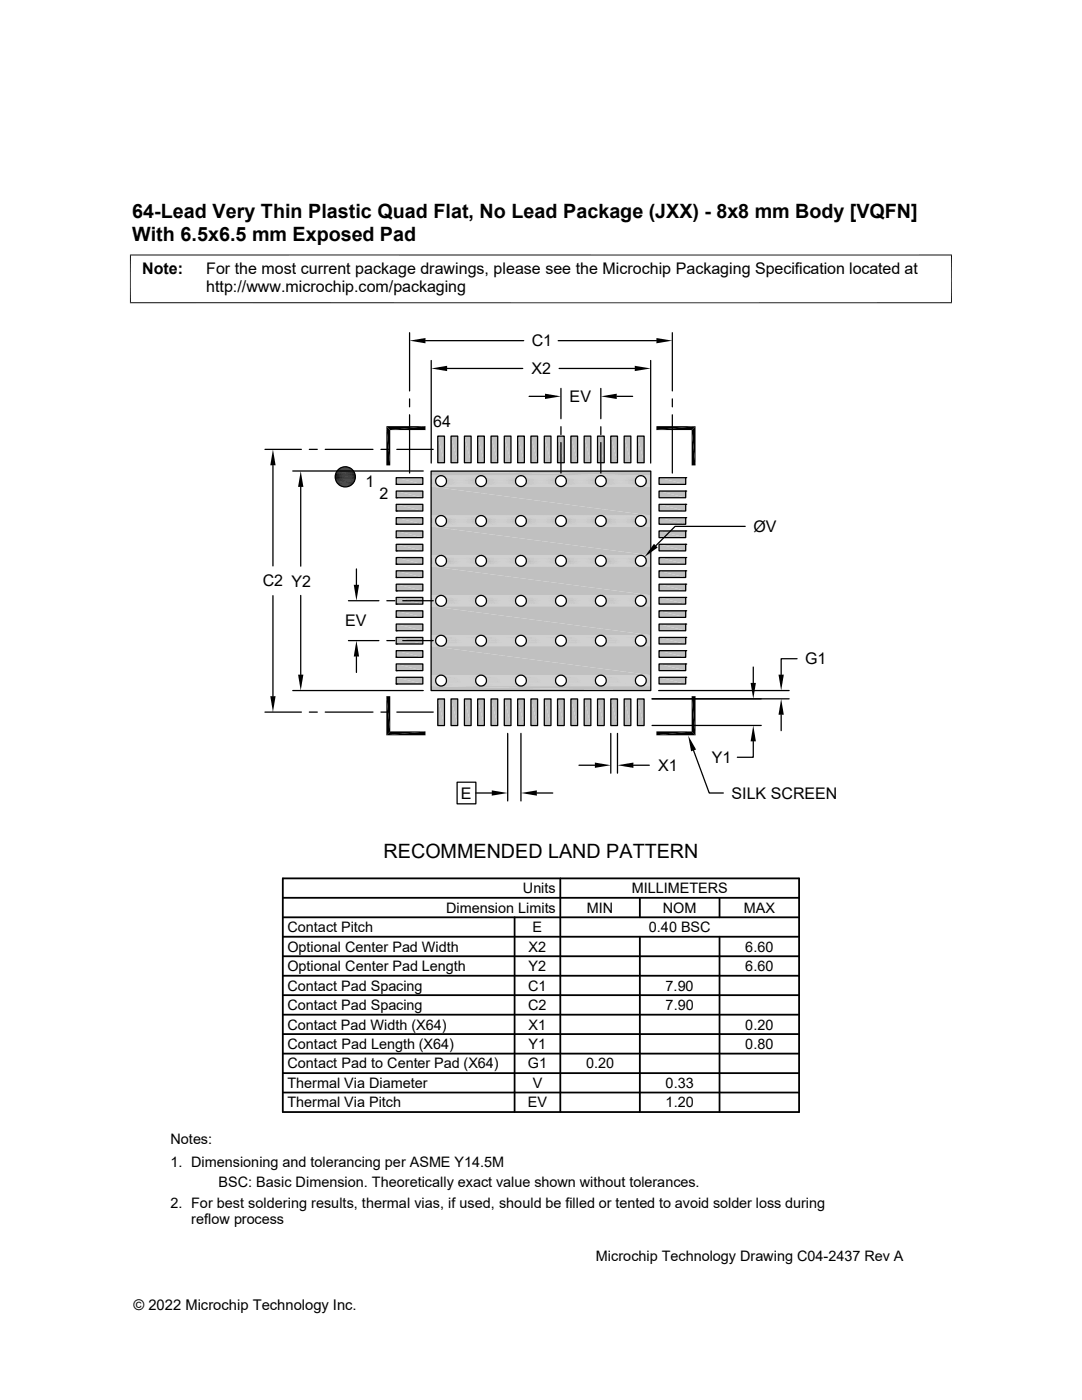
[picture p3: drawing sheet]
<svg xmlns="http://www.w3.org/2000/svg" width="216mm" height="279mm" viewBox="0 0 216 279" stroke-linecap="round" stroke-linejoin="round" font-family="sans-serif">
<g fill="#c0c0c0">
<path d="M127.2 87l1.3 5.4h-1.3z"/>
<path d="M127.2 87h1.3v5.4z"/>
<path d="M124.5 87l1.4 5.4h-1.4z"/>
<path d="M124.5 87h1.4v5.4z"/>
<path d="M121.9 87l1.3 5.4h-1.3z"/>
<path d="M121.9 87h1.3v5.4z"/>
<path d="M119.2 87l1.4 5.4h-1.4z"/>
<path d="M119.2 87h1.4v5.4z"/>
<path d="M116.6 87l1.3 5.4h-1.3z"/>
<path d="M116.6 87h1.3v5.4z"/>
<path d="M113.9 87l1.4 5.4h-1.4z"/>
<path d="M113.9 87h1.4v5.4z"/>
<path d="M111.3 87l1.3 5.4h-1.3z"/>
<path d="M111.3 87h1.3v5.4z"/>
<path d="M108.6 87l1.3 5.4h-1.3z"/>
<path d="M108.6 87h1.3v5.4z"/>
<path d="M105.9 87l1.4 5.4h-1.4z"/>
<path d="M105.9 87h1.4v5.4z"/>
<path d="M103.3 87l1.3 5.4h-1.3z"/>
<path d="M103.3 87h1.3v5.4z"/>
<path d="M100.6 87l1.4 5.4h-1.4z"/>
<path d="M100.6 87h1.4v5.4z"/>
<path d="M98 87l1.3 5.4h-1.3z"/>
<path d="M98 87h1.3v5.4z"/>
<path d="M95.3 87l1.3 5.4h-1.3z"/>
<path d="M95.3 87h1.3v5.4z"/>
<path d="M92.7 87l1.3 5.4h-1.3z"/>
<path d="M92.7 87h1.3v5.4z"/>
<path d="M90 87l1.3 5.4h-1.3z"/>
<path d="M90 87h1.3v5.4z"/>
<path d="M87.4 87l1.3 5.4h-1.3z"/>
<path d="M87.4 87h1.3v5.4z"/>
<path d="M131.5 95.3l5.3 1.4h-5.3z"/>
<path d="M131.5 95.3h5.3v1.4z"/>
<path d="M79.1 95.3l5.3 1.4h-5.3z"/>
<path d="M79.1 95.3h5.3v1.4z"/>
<path d="M131.5 98l5.3 1.3h-5.3z"/>
<path d="M131.5 98h5.3v1.3z"/>
<path d="M79.1 98l5.3 1.3h-5.3z"/>
<path d="M79.1 98h5.3v1.3z"/>
<path d="M131.5 100.6l5.3 1.4h-5.3z"/>
<path d="M131.5 100.6h5.3v1.4z"/>
<path d="M79.1 100.6l5.3 1.4h-5.3z"/>
<path d="M79.1 100.6h5.3v1.4z"/>
<path d="M131.5 103.3l5.3 1.3h-5.3z"/>
<path d="M131.5 103.3h5.3v1.3z"/>
<path d="M79.1 103.3l5.3 1.3h-5.3z"/>
<path d="M79.1 103.3h5.3v1.3z"/>
<path d="M131.5 106l5.3 1.3h-5.3z"/>
<path d="M131.5 106h5.3v1.3z"/>
<path d="M79.1 106l5.3 1.3h-5.3z"/>
<path d="M79.1 106h5.3v1.3z"/>
<path d="M131.5 108.6l5.3 1.3h-5.3z"/>
<path d="M131.5 108.6h5.3v1.3z"/>
<path d="M79.1 108.6l5.3 1.3h-5.3z"/>
<path d="M79.1 108.6h5.3v1.3z"/>
<path d="M131.5 111.3l5.3 1.3h-5.3z"/>
<path d="M131.5 111.3h5.3v1.3z"/>
<path d="M79.1 111.3l5.3 1.3h-5.3z"/>
<path d="M79.1 111.3h5.3v1.3z"/>
<path d="M131.5 113.9l5.3 1.4h-5.3z"/>
<path d="M131.5 113.9h5.3v1.4z"/>
<path d="M79.1 113.9l5.3 1.4h-5.3z"/>
<path d="M79.1 113.9h5.3v1.4z"/>
<path d="M131.5 116.6l5.3 1.3h-5.3z"/>
<path d="M131.5 116.6h5.3v1.3z"/>
<path d="M79.1 116.6l5.3 1.3h-5.3z"/>
<path d="M79.1 116.6h5.3v1.3z"/>
<path d="M131.5 119.2l5.3 1.4h-5.3z"/>
<path d="M131.5 119.2h5.3v1.4z"/>
<path d="M79.1 119.2l5.3 1.4h-5.3z"/>
<path d="M79.1 119.2h5.3v1.4z"/>
<path d="M131.5 121.9l5.3 1.3h-5.3z"/>
<path d="M131.5 121.9h5.3v1.3z"/>
<path d="M79.1 121.9l5.3 1.3h-5.3z"/>
<path d="M79.1 121.9h5.3v1.3z"/>
<path d="M131.5 124.5l5.3 1.4h-5.3z"/>
<path d="M131.5 124.5h5.3v1.4z"/>
<path d="M79.1 124.5l5.3 1.4h-5.3z"/>
<path d="M79.1 124.5h5.3v1.4z"/>
<path d="M131.5 127.2l5.3 1.3h-5.3z"/>
<path d="M131.5 127.2h5.3v1.3z"/>
<path d="M79.1 127.2l5.3 1.3h-5.3z"/>
<path d="M79.1 127.2h5.3v1.3z"/>
<path d="M131.5 129.9l5.3 1.3h-5.3z"/>
<path d="M131.5 129.9h5.3v1.3z"/>
<path d="M79.1 129.9l5.3 1.3h-5.3z"/>
<path d="M79.1 129.9h5.3v1.3z"/>
<path d="M131.5 132.5l5.3 1.3h-5.3z"/>
<path d="M131.5 132.5h5.3v1.3z"/>
<path d="M79.1 132.5l5.3 1.3h-5.3z"/>
<path d="M79.1 132.5h5.3v1.3z"/>
<path d="M131.5 135.2l5.3 1.3h-5.3z"/>
<path d="M131.5 135.2h5.3v1.3z"/>
<path d="M79.1 135.2l5.3 1.3h-5.3z"/>
<path d="M79.1 135.2h5.3v1.3z"/>
<path d="M127.2 139.5l1.3 5.3h-1.3z"/>
<path d="M127.2 139.5h1.3v5.3z"/>
<path d="M124.5 139.5l1.4 5.3h-1.4z"/>
<path d="M124.5 139.5h1.4v5.3z"/>
<path d="M121.9 139.5l1.3 5.3h-1.3z"/>
<path d="M121.9 139.5h1.3v5.3z"/>
<path d="M119.2 139.5l1.4 5.3h-1.4z"/>
<path d="M119.2 139.5h1.4v5.3z"/>
<path d="M116.6 139.5l1.3 5.3h-1.3z"/>
<path d="M116.6 139.5h1.3v5.3z"/>
<path d="M113.9 139.5l1.4 5.3h-1.4z"/>
<path d="M113.9 139.5h1.4v5.3z"/>
<path d="M111.3 139.5l1.3 5.3h-1.3z"/>
<path d="M111.3 139.5h1.3v5.3z"/>
<path d="M108.6 139.5l1.3 5.3h-1.3z"/>
<path d="M108.6 139.5h1.3v5.3z"/>
<path d="M105.9 139.5l1.4 5.3h-1.4z"/>
<path d="M105.9 139.5h1.4v5.3z"/>
<path d="M103.3 139.5l1.3 5.3h-1.3z"/>
<path d="M103.3 139.5h1.3v5.3z"/>
<path d="M100.6 139.5l1.4 5.3h-1.4z"/>
<path d="M100.6 139.5h1.4v5.3z"/>
<path d="M98 139.5l1.3 5.3h-1.3z"/>
<path d="M98 139.5h1.3v5.3z"/>
<path d="M95.3 139.5l1.3 5.3h-1.3z"/>
<path d="M95.3 139.5h1.3v5.3z"/>
<path d="M92.7 139.5l1.3 5.3h-1.3z"/>
<path d="M92.7 139.5h1.3v5.3z"/>
<path d="M90 139.5l1.3 5.3h-1.3z"/>
<path d="M90 139.5h1.3v5.3z"/>
<path d="M87.4 139.5l1.3 5.3h-1.3z"/>
<path d="M87.4 139.5h1.3v5.3z"/>
<path d="M86 94l43.9 .9h-43.9z"/>
<path d="M86 94h43.9v.9z"/>
<path d="M128 94.9l1.9 .1z"/>
</g>
<path d="M88.1 94.9h7.8M96.1 94.9h7.7M104.1 94.9h7.7M112 94.9h7.8M120 94.9h7.8" fill="none" stroke="#c0c0c0" stroke-width=".2"/>
<g fill="#c0c0c0">
<path d="M86 94.9l1.7 .1z"/>
<path d="M86 94.9h1.9z"/>
<path d="M128.2 95h1.7z"/>
</g>
<path d="M88.3 95h7.4M96.3 95h7.4M104.2 95h7.4M112.2 95h7.4M120.2 95h7.4" fill="none" stroke="#c0c0c0" stroke-width=".2"/>
<g fill="#c0c0c0">
<path d="M86 95h1.5z"/>
<path d="M86 95h1.7z"/>
<path d="M128.4 95l1.5 .1h-1.4z"/>
<path d="M128.4 95h1.5v.1z"/>
</g>
<path d="M88.5 95.1h7M96.5 95.1h7M104.4 95.1h7M112.4 95.1h7M120.4 95.1h7" fill="none" stroke="#c0c0c0" stroke-width=".2"/>
<g fill="#c0c0c0">
<path d="M86 95l1.4 .1h-1.4z"/>
<path d="M86 95h1.5l-.1 .1z"/>
<path d="M128.5 95.1l1.4 .2h-1.2z"/>
<path d="M128.5 95.1h1.4v.2z"/>
</g>
<path d="M88.7 95.2h6.6M96.6 95.2h6.7M104.6 95.2h6.7M112.6 95.2h6.6M120.5 95.2h6.7" fill="none" stroke="#c0c0c0" stroke-width=".2"/>
<g fill="#c0c0c0">
<path d="M86 95.1l1.2 .2h-1.2z"/>
<path d="M86 95.1h1.4l-.2 .2z"/>
<path d="M128.7 95.3l1.2 .1h-1.1z"/>
<path d="M128.7 95.3h1.2v.1z"/>
</g>
<path d="M88.8 95.4h6.4M96.8 95.4h6.3M104.8 95.4h6.3M112.7 95.4h6.4M120.7 95.4h6.4" fill="none" stroke="#c0c0c0" stroke-width=".2"/>
<g fill="#c0c0c0">
<path d="M86 95.3l1.1 .1h-1.1z"/>
<path d="M86 95.3h1.2l-.1 .1z"/>
<path d="M128.8 95.4l1.1 .2h-1z"/>
<path d="M128.8 95.4h1.1v.2z"/>
</g>
<path d="M88.9 95.5h6.2M96.9 95.5h6.1M104.9 95.5h6.1M112.9 95.5h6.1M120.8 95.5h6.1" fill="none" stroke="#c0c0c0" stroke-width=".2"/>
<g fill="#c0c0c0">
<path d="M86 95.4l1 .2h-1z"/>
<path d="M86 95.4h1.1l-.1 .2z"/>
<path d="M128.9 95.6l1 .2h-1z"/>
<path d="M128.9 95.6h1v.2z"/>
</g>
<path d="M89 95.7h6M97 95.7h5.9M105 95.7h5.9M112.9 95.7h6M120.9 95.7h6" fill="none" stroke="#c0c0c0" stroke-width=".2"/>
<g fill="#c0c0c0">
<path d="M86 95.6l.9 .2h-.9z"/>
<path d="M86 95.6h1l-.1 .2z"/>
<path d="M128.9 95.8l1 .2h-.9z"/>
<path d="M128.9 95.8h1v.2z"/>
</g>
<path d="M89.1 95.9h5.8M97.1 95.9h5.8M105 95.9h5.8M113 95.9h5.8M121 95.9h5.8" fill="none" stroke="#c0c0c0" stroke-width=".21"/>
<g fill="#c0c0c0">
<path d="M86 95.8l.9 .2h-.9z"/>
<path d="M86 95.8h.9v.2z"/>
<path d="M129 96l.9 .2h-1z"/>
<path d="M129 96h.9v.2z"/>
</g>
<path d="M89.1 96.1h5.8M97.1 96.1h5.8M105 96.1h5.8M113 96.1h5.8M121 96.1h5.8" fill="none" stroke="#c0c0c0" stroke-width=".2"/>
<g fill="#c0c0c0">
<path d="M86 96l.9 .2h-.9z"/>
<path d="M86 96h.9v.2z"/>
<path d="M128.9 96.2l1 .2h-1z"/>
<path d="M128.9 96.2h1v.2z"/>
</g>
<path d="M89 96.3h6M97 96.3h5.9M105 96.3h5.9M112.9 96.3h6M120.9 96.3h6" fill="none" stroke="#c0c0c0" stroke-width=".2"/>
<g fill="#c0c0c0">
<path d="M86 96.2l1 .2h-1z"/>
<path d="M86 96.2h.9l.1 .2z"/>
<path d="M128.9 96.4l1 .2h-1.1z"/>
<path d="M128.9 96.4h1v.2z"/>
</g>
<path d="M88.9 96.5h6.2M96.9 96.5h6.1M104.9 96.5h6.1M112.9 96.5h6.1M120.8 96.5h6.1" fill="none" stroke="#c0c0c0" stroke-width=".2"/>
<g fill="#c0c0c0">
<path d="M86 96.4l1.1 .2h-1.1z"/>
<path d="M86 96.4h1l.1 .2z"/>
<path d="M128.8 96.6l1.1 .2h-1.2z"/>
<path d="M128.8 96.6h1.1v.2z"/>
</g>
<path d="M88.8 96.7h6.4M96.8 96.7h6.3M104.8 96.7h6.3M112.7 96.7h6.4M120.7 96.7h6.4" fill="none" stroke="#c0c0c0" stroke-width=".2"/>
<g fill="#c0c0c0">
<path d="M86 96.6l1.2 .2h-1.2z"/>
<path d="M86 96.6h1.1l.1 .2z"/>
<path d="M128.5 96.9l.2-.1 1.2 .1z"/>
<path d="M128.7 96.8h1.2v.1z"/>
</g>
<path d="M88.7 96.8h6.6M96.6 96.8h6.7M104.6 96.8h6.7M112.6 96.8h6.6M120.5 96.8h6.7" fill="none" stroke="#c0c0c0" stroke-width=".2"/>
<g fill="#c0c0c0">
<path d="M86 96.8l1.4 .1h-1.4z"/>
<path d="M86 96.8h1.2l.2 .1z"/>
<path d="M128.4 97l.1-.1 1.4 .1z"/>
<path d="M128.5 96.9h1.4v.1z"/>
</g>
<path d="M88.5 96.9h7M96.5 96.9h7M104.4 96.9h7M112.4 96.9h7M120.4 96.9h7" fill="none" stroke="#c0c0c0" stroke-width=".2"/>
<g fill="#c0c0c0">
<path d="M86 96.9l1.5 .1h-1.5z"/>
<path d="M86 96.9l1.5 .1z"/>
<path d="M128.2 97.1h1.7z"/>
<path d="M128.4 97l1.5 .1z"/>
</g>
<path d="M88.3 97h7.4M96.3 97h7.4M104.2 97h7.4M112.2 97h7.4M120.2 97h7.4" fill="none" stroke="#c0c0c0" stroke-width=".2"/>
<g fill="#c0c0c0">
<path d="M86 97l1.7 .1z"/>
<path d="M128 97.1h1.9z"/>
<path d="M128.2 97.1h1.7z"/>
</g>
<path d="M88.1 97.1h7.8M96.1 97.1h7.7M104.1 97.1h7.7M112 97.1h7.8M120 97.1h7.8" fill="none" stroke="#c0c0c0" stroke-width=".2"/>
<g fill="#c0c0c0">
<path d="M86 97.1h1.9z"/>
<path d="M86 97.1l43.9 5.8h-43.9z"/>
<path d="M86 97.1h43.9v5.8z"/>
<path d="M128 102.9h1.9z"/>
</g>
<path d="M88.1 102.9h7.8M96.1 102.9h7.7M104.1 102.9h7.7M112 102.9h7.8M120 102.9h7.8" fill="none" stroke="#c0c0c0" stroke-width=".2"/>
<g fill="#c0c0c0">
<path d="M86 102.9h1.7z"/>
<path d="M86 102.9h1.9z"/>
<path d="M128.2 102.9l1.7 .1z"/>
</g>
<path d="M88.3 103h7.4M96.3 103h7.4M104.2 103h7.4M112.2 103h7.4M120.2 103h7.4" fill="none" stroke="#c0c0c0" stroke-width=".2"/>
<g fill="#c0c0c0">
<path d="M86 102.9l1.5 .1z"/>
<path d="M86 102.9h1.7z"/>
<path d="M128.4 103l1.5 .1z"/>
<path d="M128.4 103h1.5v.1z"/>
</g>
<path d="M88.5 103h7M96.5 103h7M104.4 103h7M112.4 103h7M120.4 103h7" fill="none" stroke="#c0c0c0" stroke-width=".2"/>
<g fill="#c0c0c0">
<path d="M86 103l1.4 .1h-1.4z"/>
<path d="M86 103h1.5l-.1 .1z"/>
<path d="M128.5 103.1l1.4 .1h-1.2z"/>
<path d="M128.5 103.1h1.4v.1z"/>
</g>
<path d="M88.7 103.2h6.6M96.6 103.2h6.7M104.6 103.2h6.7M112.6 103.2h6.6M120.5 103.2h6.7" fill="none" stroke="#c0c0c0" stroke-width=".2"/>
<g fill="#c0c0c0">
<path d="M86 103.1l1.2 .1h-1.2z"/>
<path d="M86 103.1h1.4l-.2 .1z"/>
<path d="M128.7 103.2l1.2 .2h-1.1z"/>
<path d="M128.7 103.2h1.2v.2z"/>
</g>
<path d="M88.8 103.3h6.4M96.8 103.3h6.3M104.8 103.3h6.3M112.7 103.3h6.4M120.7 103.3h6.4" fill="none" stroke="#c0c0c0" stroke-width=".2"/>
<g fill="#c0c0c0">
<path d="M86 103.2l1.1 .2h-1.1z"/>
<path d="M86 103.2h1.2l-.1 .2z"/>
<path d="M128.8 103.4l1.1 .2h-1z"/>
<path d="M128.8 103.4h1.1v.2z"/>
</g>
<path d="M88.9 103.5h6.2M96.9 103.5h6.1M104.9 103.5h6.1M112.9 103.5h6.1M120.8 103.5h6.1" fill="none" stroke="#c0c0c0" stroke-width=".2"/>
<g fill="#c0c0c0">
<path d="M86 103.4l1 .2h-1z"/>
<path d="M86 103.4h1.1l-.1 .2z"/>
<path d="M128.9 103.6l1 .2h-1z"/>
<path d="M128.9 103.6h1v.2z"/>
</g>
<path d="M89 103.7h6M97 103.7h5.9M105 103.7h5.9M112.9 103.7h6M120.9 103.7h6" fill="none" stroke="#c0c0c0" stroke-width=".21"/>
<g fill="#c0c0c0">
<path d="M86 103.6l.9 .2h-.9z"/>
<path d="M86 103.6h1l-.1 .2z"/>
<path d="M128.9 103.8l1 .2h-.9z"/>
<path d="M128.9 103.8h1v.2z"/>
</g>
<path d="M89.1 103.9h5.8M97.1 103.9h5.8M105 103.9h5.8M113 103.9h5.8M121 103.9h5.8" fill="none" stroke="#c0c0c0" stroke-width=".2"/>
<g fill="#c0c0c0">
<path d="M86 103.8l.9 .2h-.9z"/>
<path d="M86 103.8h.9v.2z"/>
<path d="M129 104l.9 .2h-1z"/>
<path d="M129 104h.9v.2z"/>
</g>
<path d="M89.1 104.1h5.8M97.1 104.1h5.8M105 104.1h5.8M113 104.1h5.8M121 104.1h5.8" fill="none" stroke="#c0c0c0" stroke-width=".21"/>
<g fill="#c0c0c0">
<path d="M86 104l.9 .2h-.9z"/>
<path d="M86 104h.9v.2z"/>
<path d="M128.9 104.2l1 .2h-1z"/>
<path d="M128.9 104.2h1v.2z"/>
</g>
<path d="M89 104.3h6M97 104.3h5.9M105 104.3h5.9M112.9 104.3h6M120.9 104.3h6" fill="none" stroke="#c0c0c0" stroke-width=".2"/>
<g fill="#c0c0c0">
<path d="M86 104.2l1 .2h-1z"/>
<path d="M86 104.2h.9l.1 .2z"/>
<path d="M128.9 104.4l1 .1h-1.1z"/>
<path d="M128.9 104.4h1v.1z"/>
</g>
<path d="M88.9 104.5h6.2M96.9 104.5h6.1M104.9 104.5h6.1M112.9 104.5h6.1M120.8 104.5h6.1" fill="none" stroke="#c0c0c0" stroke-width=".2"/>
<g fill="#c0c0c0">
<path d="M86 104.4l1.1 .1h-1.1z"/>
<path d="M86 104.4h1l.1 .1z"/>
<path d="M128.8 104.5l1.1 .2h-1.2z"/>
<path d="M128.8 104.5h1.1v.2z"/>
</g>
<path d="M88.8 104.6h6.4M96.8 104.6h6.3M104.8 104.6h6.3M112.7 104.6h6.4M120.7 104.6h6.4" fill="none" stroke="#c0c0c0" stroke-width=".2"/>
<g fill="#c0c0c0">
<path d="M86 104.5l1.2 .2h-1.2z"/>
<path d="M86 104.5h1.1l.1 .2z"/>
<path d="M128.5 104.8l.2-.1 1.2 .1z"/>
<path d="M128.7 104.7h1.2v.1z"/>
</g>
<path d="M88.7 104.8h6.6M96.6 104.8h6.7M104.6 104.8h6.7M112.6 104.8h6.6M120.5 104.8h6.7" fill="none" stroke="#c0c0c0" stroke-width=".2"/>
<g fill="#c0c0c0">
<path d="M86 104.7l1.4 .1h-1.4z"/>
<path d="M86 104.7h1.2l.2 .1z"/>
<path d="M128.4 104.9l.1-.1 1.4 .1z"/>
<path d="M128.5 104.8h1.4v.1z"/>
</g>
<path d="M88.5 104.9h7M96.5 104.9h7M104.4 104.9h7M112.4 104.9h7M120.4 104.9h7" fill="none" stroke="#c0c0c0" stroke-width=".2"/>
<g fill="#c0c0c0">
<path d="M86 104.8l1.5 .1h-1.5z"/>
<path d="M86 104.8l1.5 .1z"/>
<path d="M128.2 105h1.7z"/>
<path d="M128.4 104.9l1.5 .1z"/>
</g>
<path d="M88.3 105h7.4M96.3 105h7.4M104.2 105h7.4M112.2 105h7.4M120.2 105h7.4" fill="none" stroke="#c0c0c0" stroke-width=".2"/>
<g fill="#c0c0c0">
<path d="M86 104.9l1.7 .1z"/>
<path d="M128 105.1h1.9z"/>
<path d="M128.2 105l1.7 .1z"/>
</g>
<path d="M88.1 105.1h7.8M96.1 105.1h7.7M104.1 105.1h7.7M112 105.1h7.8M120 105.1h7.8" fill="none" stroke="#c0c0c0" stroke-width=".2"/>
<g fill="#c0c0c0">
<path d="M86 105l1.9 .1z"/>
<path d="M86 105.1l43.9 5.7h-43.9z"/>
<path d="M86 105.1h43.9v5.7z"/>
<path d="M128 110.8l1.9 .1z"/>
</g>
<path d="M88.1 110.9h7.8M96.1 110.9h7.7M104.1 110.9h7.7M112 110.9h7.8M120 110.9h7.8" fill="none" stroke="#c0c0c0" stroke-width=".2"/>
<g fill="#c0c0c0">
<path d="M86 110.8l1.7 .1z"/>
<path d="M86 110.8h1.9z"/>
<path d="M128.2 110.9l1.7 .1z"/>
</g>
<path d="M88.3 110.9h7.4M96.3 110.9h7.4M104.2 110.9h7.4M112.2 110.9h7.4M120.2 110.9h7.4" fill="none" stroke="#c0c0c0" stroke-width=".2"/>
<g fill="#c0c0c0">
<path d="M86 110.9l1.5 .1z"/>
<path d="M86 110.9h1.7z"/>
<path d="M128.4 111l1.5 .1z"/>
<path d="M128.4 111h1.5v.1z"/>
</g>
<path d="M88.5 111h7M96.5 111h7M104.4 111h7M112.4 111h7M120.4 111h7" fill="none" stroke="#c0c0c0" stroke-width=".2"/>
<g fill="#c0c0c0">
<path d="M86 111l1.4 .1h-1.4z"/>
<path d="M86 111h1.5l-.1 .1z"/>
<path d="M128.5 111.1l1.4 .1h-1.2z"/>
<path d="M128.5 111.1h1.4v.1z"/>
</g>
<path d="M88.7 111.1h6.6M96.6 111.1h6.7M104.6 111.1h6.7M112.6 111.1h6.6M120.5 111.1h6.7" fill="none" stroke="#c0c0c0" stroke-width=".2"/>
<g fill="#c0c0c0">
<path d="M86 111.1l1.2 .1h-1.2z"/>
<path d="M86 111.1h1.4l-.2 .1z"/>
<path d="M128.7 111.2l1.2 .2h-1.1z"/>
<path d="M128.7 111.2h1.2v.2z"/>
</g>
<path d="M88.8 111.3h6.4M96.8 111.3h6.3M104.8 111.3h6.3M112.7 111.3h6.4M120.7 111.3h6.4" fill="none" stroke="#c0c0c0" stroke-width=".2"/>
<g fill="#c0c0c0">
<path d="M86 111.2l1.1 .2h-1.1z"/>
<path d="M86 111.2h1.2l-.1 .2z"/>
<path d="M128.8 111.4l1.1 .1h-1z"/>
<path d="M128.8 111.4h1.1v.1z"/>
</g>
<path d="M88.9 111.5h6.2M96.9 111.5h6.1M104.9 111.5h6.1M112.9 111.5h6.1M120.8 111.5h6.1" fill="none" stroke="#c0c0c0" stroke-width=".2"/>
<g fill="#c0c0c0">
<path d="M86 111.4l1 .1h-1z"/>
<path d="M86 111.4h1.1l-.1 .1z"/>
<path d="M128.9 111.5l1 .2h-1z"/>
<path d="M128.9 111.5h1v.2z"/>
</g>
<path d="M89 111.6h6M97 111.6h5.9M105 111.6h5.9M112.9 111.6h6M120.9 111.6h6" fill="none" stroke="#c0c0c0" stroke-width=".2"/>
<g fill="#c0c0c0">
<path d="M86 111.5l.9 .2h-.9z"/>
<path d="M86 111.5h1l-.1 .2z"/>
<path d="M128.9 111.7l1 .2h-.9z"/>
<path d="M128.9 111.7h1v.2z"/>
</g>
<path d="M89.1 111.8h5.8M97.1 111.8h5.8M105 111.8h5.8M113 111.8h5.8M121 111.8h5.8" fill="none" stroke="#c0c0c0" stroke-width=".2"/>
<g fill="#c0c0c0">
<path d="M86 111.7l.9 .2h-.9z"/>
<path d="M86 111.7h.9v.2z"/>
<path d="M129 111.9l.9 .2h-1z"/>
<path d="M129 111.9h.9v.2z"/>
</g>
<path d="M89.1 112h5.8M97.1 112h5.8M105 112h5.8M113 112h5.8M121 112h5.8" fill="none" stroke="#c0c0c0" stroke-width=".21"/>
<g fill="#c0c0c0">
<path d="M86 111.9l.9 .2h-.9z"/>
<path d="M86 111.9h.9v.2z"/>
<path d="M128.9 112.1l1 .2h-1z"/>
<path d="M128.9 112.1h1v.2z"/>
</g>
<path d="M89 112.2h6M97 112.2h5.9M105 112.2h5.9M112.9 112.2h6M120.9 112.2h6" fill="none" stroke="#c0c0c0" stroke-width=".2"/>
<g fill="#c0c0c0">
<path d="M86 112.1l1 .2h-1z"/>
<path d="M86 112.1h.9l.1 .2z"/>
<path d="M128.9 112.3l1 .2h-1.1z"/>
<path d="M128.9 112.3h1v.2z"/>
</g>
<path d="M88.9 112.4h6.2M96.9 112.4h6.1M104.9 112.4h6.1M112.9 112.4h6.1M120.8 112.4h6.1" fill="none" stroke="#c0c0c0" stroke-width=".2"/>
<g fill="#c0c0c0">
<path d="M86 112.3l1.1 .2h-1.1z"/>
<path d="M86 112.3h1l.1 .2z"/>
<path d="M128.8 112.5l1.1 .2h-1.2z"/>
<path d="M128.8 112.5h1.1v.2z"/>
</g>
<path d="M88.8 112.6h6.4M96.8 112.6h6.3M104.8 112.6h6.3M112.7 112.6h6.4M120.7 112.6h6.4" fill="none" stroke="#c0c0c0" stroke-width=".2"/>
<g fill="#c0c0c0">
<path d="M86 112.5l1.2 .2h-1.2z"/>
<path d="M86 112.5h1.1l.1 .2z"/>
<path d="M128.5 112.8l.2-.1 1.2 .1z"/>
<path d="M128.7 112.7h1.2v.1z"/>
</g>
<path d="M88.7 112.7h6.6M96.6 112.7h6.7M104.6 112.7h6.7M112.6 112.7h6.6M120.5 112.7h6.7" fill="none" stroke="#c0c0c0" stroke-width=".2"/>
<g fill="#c0c0c0">
<path d="M86 112.7l1.4 .1h-1.4z"/>
<path d="M86 112.7h1.2l.2 .1z"/>
<path d="M128.4 112.9l.1-.1 1.4 .1z"/>
<path d="M128.5 112.8h1.4v.1z"/>
</g>
<path d="M88.5 112.9h7M96.5 112.9h7M104.4 112.9h7M112.4 112.9h7M120.4 112.9h7" fill="none" stroke="#c0c0c0" stroke-width=".2"/>
<g fill="#c0c0c0">
<path d="M86 112.8l1.5 .1h-1.5z"/>
<path d="M86 112.8l1.5 .1z"/>
<path d="M128.2 113h1.7z"/>
<path d="M128.4 112.9l1.5 .1z"/>
</g>
<path d="M88.3 113h7.4M96.3 113h7.4M104.2 113h7.4M112.2 113h7.4M120.2 113h7.4" fill="none" stroke="#c0c0c0" stroke-width=".2"/>
<g fill="#c0c0c0">
<path d="M86 112.9l1.7 .1z"/>
<path d="M128 113h1.9z"/>
<path d="M128.2 113h1.7z"/>
</g>
<path d="M88.1 113h7.8M96.1 113h7.7M104.1 113h7.7M112 113h7.8M120 113h7.8" fill="none" stroke="#c0c0c0" stroke-width=".2"/>
<g fill="#c0c0c0">
<path d="M86 113h1.9z"/>
<path d="M86 113l43.9 5.8h-43.9z"/>
<path d="M86 113h43.9v5.8z"/>
<path d="M128 118.8l1.9 .1z"/>
</g>
<path d="M88.1 118.8h7.8M96.1 118.8h7.7M104.1 118.8h7.7M112 118.8h7.8M120 118.8h7.8" fill="none" stroke="#c0c0c0" stroke-width=".2"/>
<g fill="#c0c0c0">
<path d="M86 118.8l1.7 .1z"/>
<path d="M86 118.8h1.9z"/>
<path d="M128.2 118.9h1.7z"/>
</g>
<path d="M88.3 118.9h7.4M96.3 118.9h7.4M104.2 118.9h7.4M112.2 118.9h7.4M120.2 118.9h7.4" fill="none" stroke="#c0c0c0" stroke-width=".2"/>
<g fill="#c0c0c0">
<path d="M86 118.9h1.5z"/>
<path d="M86 118.9h1.7z"/>
<path d="M128.4 118.9l1.5 .1z"/>
<path d="M128.4 118.9h1.5v.1z"/>
</g>
<path d="M88.5 119h7M96.5 119h7M104.4 119h7M112.4 119h7M120.4 119h7" fill="none" stroke="#c0c0c0" stroke-width=".2"/>
<g fill="#c0c0c0">
<path d="M86 118.9l1.4 .1h-1.4z"/>
<path d="M86 118.9h1.5l-.1 .1z"/>
<path d="M128.5 119l1.4 .2h-1.2z"/>
<path d="M128.5 119h1.4v.2z"/>
</g>
<path d="M88.7 119.1h6.6M96.6 119.1h6.7M104.6 119.1h6.7M112.6 119.1h6.6M120.5 119.1h6.7" fill="none" stroke="#c0c0c0" stroke-width=".2"/>
<g fill="#c0c0c0">
<path d="M86 119l1.2 .2h-1.2z"/>
<path d="M86 119h1.4l-.2 .2z"/>
<path d="M128.7 119.2l1.2 .1h-1.1z"/>
<path d="M128.7 119.2h1.2v.1z"/>
</g>
<path d="M88.8 119.2h6.4M96.8 119.2h6.3M104.8 119.2h6.3M112.7 119.2h6.4M120.7 119.2h6.4" fill="none" stroke="#c0c0c0" stroke-width=".2"/>
<g fill="#c0c0c0">
<path d="M86 119.2l1.1 .1h-1.1z"/>
<path d="M86 119.2h1.2l-.1 .1z"/>
<path d="M128.8 119.3l1.1 .2h-1z"/>
<path d="M128.8 119.3h1.1v.2z"/>
</g>
<path d="M88.9 119.4h6.2M96.9 119.4h6.1M104.9 119.4h6.1M112.9 119.4h6.1M120.8 119.4h6.1" fill="none" stroke="#c0c0c0" stroke-width=".2"/>
<g fill="#c0c0c0">
<path d="M86 119.3l1 .2h-1z"/>
<path d="M86 119.3h1.1l-.1 .2z"/>
<path d="M128.9 119.5l1 .2h-1z"/>
<path d="M128.9 119.5h1v.2z"/>
</g>
<path d="M89 119.6h6M97 119.6h5.9M105 119.6h5.9M112.9 119.6h6M120.9 119.6h6" fill="none" stroke="#c0c0c0" stroke-width=".2"/>
<g fill="#c0c0c0">
<path d="M86 119.5l.9 .2h-.9z"/>
<path d="M86 119.5h1l-.1 .2z"/>
<path d="M128.9 119.7l1 .2h-.9z"/>
<path d="M128.9 119.7h1v.2z"/>
</g>
<path d="M89.1 119.8h5.8M97.1 119.8h5.8M105 119.8h5.8M113 119.8h5.8M121 119.8h5.8" fill="none" stroke="#c0c0c0" stroke-width=".21"/>
<g fill="#c0c0c0">
<path d="M86 119.7l.9 .2h-.9z"/>
<path d="M86 119.7h.9v.2z"/>
<path d="M129 119.9l.9 .2h-1z"/>
<path d="M129 119.9h.9v.2z"/>
</g>
<path d="M89.1 120h5.8M97.1 120h5.8M105 120h5.8M113 120h5.8M121 120h5.8" fill="none" stroke="#c0c0c0" stroke-width=".2"/>
<g fill="#c0c0c0">
<path d="M86 119.9l.9 .2h-.9z"/>
<path d="M86 119.9h.9v.2z"/>
<path d="M128.9 120.1l1 .2h-1z"/>
<path d="M128.9 120.1h1v.2z"/>
</g>
<path d="M89 120.2h6M97 120.2h5.9M105 120.2h5.9M112.9 120.2h6M120.9 120.2h6" fill="none" stroke="#c0c0c0" stroke-width=".2"/>
<g fill="#c0c0c0">
<path d="M86 120.1l1 .2h-1z"/>
<path d="M86 120.1h.9l.1 .2z"/>
<path d="M128.9 120.3l1 .2h-1.1z"/>
<path d="M128.9 120.3h1v.2z"/>
</g>
<path d="M88.9 120.4h6.2M96.9 120.4h6.1M104.9 120.4h6.1M112.9 120.4h6.1M120.8 120.4h6.1" fill="none" stroke="#c0c0c0" stroke-width=".2"/>
<g fill="#c0c0c0">
<path d="M86 120.3l1.1 .2h-1.1z"/>
<path d="M86 120.3h1l.1 .2z"/>
<path d="M128.8 120.5l1.1 .1h-1.2z"/>
<path d="M128.8 120.5h1.1v.1z"/>
</g>
<path d="M88.8 120.6h6.4M96.8 120.6h6.3M104.8 120.6h6.3M112.7 120.6h6.4M120.7 120.6h6.4" fill="none" stroke="#c0c0c0" stroke-width=".2"/>
<g fill="#c0c0c0">
<path d="M86 120.5l1.2 .1h-1.2z"/>
<path d="M86 120.5h1.1l.1 .1z"/>
<path d="M128.5 120.8l.2-.2 1.2 .2z"/>
<path d="M128.7 120.6h1.2v.2z"/>
</g>
<path d="M88.7 120.7h6.6M96.6 120.7h6.7M104.6 120.7h6.7M112.6 120.7h6.6M120.5 120.7h6.7" fill="none" stroke="#c0c0c0" stroke-width=".2"/>
<g fill="#c0c0c0">
<path d="M86 120.6l1.4 .2h-1.4z"/>
<path d="M86 120.6h1.2l.2 .2z"/>
<path d="M128.4 120.9l.1-.1 1.4 .1z"/>
<path d="M128.5 120.8h1.4v.1z"/>
</g>
<path d="M88.5 120.8h7M96.5 120.8h7M104.4 120.8h7M112.4 120.8h7M120.4 120.8h7" fill="none" stroke="#c0c0c0" stroke-width=".2"/>
<g fill="#c0c0c0">
<path d="M86 120.8l1.5 .1h-1.5z"/>
<path d="M86 120.8l1.5 .1z"/>
<path d="M128.2 120.9h1.7z"/>
<path d="M128.4 120.9h1.5z"/>
</g>
<path d="M88.3 120.9h7.4M96.3 120.9h7.4M104.2 120.9h7.4M112.2 120.9h7.4M120.2 120.9h7.4" fill="none" stroke="#c0c0c0" stroke-width=".2"/>
<g fill="#c0c0c0">
<path d="M86 120.9h1.7z"/>
<path d="M128 121h1.9z"/>
<path d="M128.2 120.9l1.7 .1z"/>
</g>
<path d="M88.1 121h7.8M96.1 121h7.7M104.1 121h7.7M112 121h7.8M120 121h7.8" fill="none" stroke="#c0c0c0" stroke-width=".2"/>
<g fill="#c0c0c0">
<path d="M86 120.9l1.9 .1z"/>
<path d="M86 121l43.9 5.8h-43.9z"/>
<path d="M86 121h43.9v5.8z"/>
<path d="M128 126.8h1.9z"/>
</g>
<path d="M88.1 126.8h7.8M96.1 126.8h7.7M104.1 126.8h7.7M112 126.8h7.8M120 126.8h7.8" fill="none" stroke="#c0c0c0" stroke-width=".2"/>
<g fill="#c0c0c0">
<path d="M86 126.8h1.7z"/>
<path d="M86 126.8h1.9z"/>
<path d="M128.2 126.8l1.7 .1z"/>
</g>
<path d="M88.3 126.9h7.4M96.3 126.9h7.4M104.2 126.9h7.4M112.2 126.9h7.4M120.2 126.9h7.4" fill="none" stroke="#c0c0c0" stroke-width=".2"/>
<g fill="#c0c0c0">
<path d="M86 126.8l1.5 .1z"/>
<path d="M86 126.8h1.7z"/>
<path d="M128.4 126.9l1.5 .1z"/>
<path d="M128.4 126.9h1.5v.1z"/>
</g>
<path d="M88.5 126.9h7M96.5 126.9h7M104.4 126.9h7M112.4 126.9h7M120.4 126.9h7" fill="none" stroke="#c0c0c0" stroke-width=".2"/>
<g fill="#c0c0c0">
<path d="M86 126.9l1.4 .1h-1.4z"/>
<path d="M86 126.9h1.5l-.1 .1z"/>
<path d="M128.5 127l1.4 .1h-1.2z"/>
<path d="M128.5 127h1.4v.1z"/>
</g>
<path d="M88.7 127.1h6.6M96.6 127.1h6.7M104.6 127.1h6.7M112.6 127.1h6.6M120.5 127.1h6.7" fill="none" stroke="#c0c0c0" stroke-width=".2"/>
<g fill="#c0c0c0">
<path d="M86 127l1.2 .1h-1.2z"/>
<path d="M86 127h1.4l-.2 .1z"/>
<path d="M128.7 127.1l1.2 .2h-1.1z"/>
<path d="M128.7 127.1h1.2v.2z"/>
</g>
<path d="M88.8 127.2h6.4M96.8 127.2h6.3M104.8 127.2h6.3M112.7 127.2h6.4M120.7 127.2h6.4" fill="none" stroke="#c0c0c0" stroke-width=".2"/>
<g fill="#c0c0c0">
<path d="M86 127.1l1.1 .2h-1.1z"/>
<path d="M86 127.1h1.2l-.1 .2z"/>
<path d="M128.8 127.3l1.1 .2h-1z"/>
<path d="M128.8 127.3h1.1v.2z"/>
</g>
<path d="M88.9 127.4h6.2M96.9 127.4h6.1M104.9 127.4h6.1M112.9 127.4h6.1M120.8 127.4h6.1" fill="none" stroke="#c0c0c0" stroke-width=".2"/>
<g fill="#c0c0c0">
<path d="M86 127.3l1 .2h-1z"/>
<path d="M86 127.3h1.1l-.1 .2z"/>
<path d="M128.9 127.5l1 .2h-1z"/>
<path d="M128.9 127.5h1v.2z"/>
</g>
<path d="M89 127.6h6M97 127.6h5.9M105 127.6h5.9M112.9 127.6h6M120.9 127.6h6" fill="none" stroke="#c0c0c0" stroke-width=".2"/>
<g fill="#c0c0c0">
<path d="M86 127.5l.9 .2h-.9z"/>
<path d="M86 127.5h1l-.1 .2z"/>
<path d="M128.9 127.7l1 .2h-.9z"/>
<path d="M128.9 127.7h1v.2z"/>
</g>
<path d="M89.1 127.8h5.8M97.1 127.8h5.8M105 127.8h5.8M113 127.8h5.8M121 127.8h5.8" fill="none" stroke="#c0c0c0" stroke-width=".21"/>
<g fill="#c0c0c0">
<path d="M86 127.7l.9 .2h-.9z"/>
<path d="M86 127.7h.9v.2z"/>
<path d="M129 127.9l.9 .2h-1z"/>
<path d="M129 127.9h.9v.2z"/>
</g>
<path d="M89.1 128h5.8M97.1 128h5.8M105 128h5.8M113 128h5.8M121 128h5.8" fill="none" stroke="#c0c0c0" stroke-width=".2"/>
<g fill="#c0c0c0">
<path d="M86 127.9l.9 .2h-.9z"/>
<path d="M86 127.9h.9v.2z"/>
<path d="M128.9 128.1l1 .2h-1z"/>
<path d="M128.9 128.1h1v.2z"/>
</g>
<path d="M89 128.2h6M97 128.2h5.9M105 128.2h5.9M112.9 128.2h6M120.9 128.2h6" fill="none" stroke="#c0c0c0" stroke-width=".21"/>
<g fill="#c0c0c0">
<path d="M86 128.1l1 .2h-1z"/>
<path d="M86 128.1h.9l.1 .2z"/>
<path d="M128.9 128.3l1 .1h-1.1z"/>
<path d="M128.9 128.3h1v.1z"/>
</g>
<path d="M88.9 128.4h6.2M96.9 128.4h6.1M104.9 128.4h6.1M112.9 128.4h6.1M120.8 128.4h6.1" fill="none" stroke="#c0c0c0" stroke-width=".2"/>
<g fill="#c0c0c0">
<path d="M86 128.3l1.1 .1h-1.1z"/>
<path d="M86 128.3h1l.1 .1z"/>
<path d="M128.8 128.4l1.1 .2h-1.2z"/>
<path d="M128.8 128.4h1.1v.2z"/>
</g>
<path d="M88.8 128.5h6.4M96.8 128.5h6.3M104.8 128.5h6.3M112.7 128.5h6.4M120.7 128.5h6.4" fill="none" stroke="#c0c0c0" stroke-width=".2"/>
<g fill="#c0c0c0">
<path d="M86 128.4l1.2 .2h-1.2z"/>
<path d="M86 128.4h1.1l.1 .2z"/>
<path d="M128.5 128.7l.2-.1 1.2 .1z"/>
<path d="M128.7 128.6h1.2v.1z"/>
</g>
<path d="M88.7 128.7h6.6M96.6 128.7h6.7M104.6 128.7h6.7M112.6 128.7h6.6M120.5 128.7h6.7" fill="none" stroke="#c0c0c0" stroke-width=".2"/>
<g fill="#c0c0c0">
<path d="M86 128.6l1.4 .1h-1.4z"/>
<path d="M86 128.6h1.2l.2 .1z"/>
<path d="M128.4 128.8l.1-.1 1.4 .1z"/>
<path d="M128.5 128.7h1.4v.1z"/>
</g>
<path d="M88.5 128.8h7M96.5 128.8h7M104.4 128.8h7M112.4 128.8h7M120.4 128.8h7" fill="none" stroke="#c0c0c0" stroke-width=".2"/>
<g fill="#c0c0c0">
<path d="M86 128.7l1.5 .1h-1.5z"/>
<path d="M86 128.7l1.5 .1z"/>
<path d="M128.2 128.9h1.7z"/>
<path d="M128.4 128.8l1.5 .1z"/>
</g>
<path d="M88.3 128.9h7.4M96.3 128.9h7.4M104.2 128.9h7.4M112.2 128.9h7.4M120.2 128.9h7.4" fill="none" stroke="#c0c0c0" stroke-width=".2"/>
<g fill="#c0c0c0">
<path d="M86 128.8l1.7 .1z"/>
<path d="M128 128.9h1.9z"/>
<path d="M128.2 128.9h1.7z"/>
</g>
<path d="M88.1 128.9h7.8M96.1 128.9h7.7M104.1 128.9h7.7M112 128.9h7.8M120 128.9h7.8" fill="none" stroke="#c0c0c0" stroke-width=".2"/>
<g fill="#c0c0c0">
<path d="M86 128.9h1.9z"/>
<path d="M86 128.9l43.9 5.8h-43.9z"/>
<path d="M86 128.9h43.9v5.8z"/>
<path d="M128 134.7l1.9 .1z"/>
</g>
<path d="M88.1 134.8h7.8M96.1 134.8h7.7M104.1 134.8h7.7M112 134.8h7.8M120 134.8h7.8" fill="none" stroke="#c0c0c0" stroke-width=".2"/>
<g fill="#c0c0c0">
<path d="M86 134.7l1.7 .1z"/>
<path d="M86 134.7h1.9z"/>
<path d="M128.2 134.8l1.7 .1z"/>
</g>
<path d="M88.3 134.8h7.4M96.3 134.8h7.4M104.2 134.8h7.4M112.2 134.8h7.4M120.2 134.8h7.4" fill="none" stroke="#c0c0c0" stroke-width=".2"/>
<g fill="#c0c0c0">
<path d="M86 134.8l1.5 .1z"/>
<path d="M86 134.8h1.7z"/>
<path d="M128.4 134.9l1.5 .1z"/>
<path d="M128.4 134.9h1.5v.1z"/>
</g>
<path d="M88.5 134.9h7M96.5 134.9h7M104.4 134.9h7M112.4 134.9h7M120.4 134.9h7" fill="none" stroke="#c0c0c0" stroke-width=".2"/>
<g fill="#c0c0c0">
<path d="M86 134.9l1.4 .1h-1.4z"/>
<path d="M86 134.9h1.5l-.1 .1z"/>
<path d="M128.5 135l1.4 .1h-1.2z"/>
<path d="M128.5 135h1.4v.1z"/>
</g>
<path d="M88.7 135h6.6M96.6 135h6.7M104.6 135h6.7M112.6 135h6.6M120.5 135h6.7" fill="none" stroke="#c0c0c0" stroke-width=".2"/>
<g fill="#c0c0c0">
<path d="M86 135l1.2 .1h-1.2z"/>
<path d="M86 135h1.4l-.2 .1z"/>
<path d="M128.7 135.1l1.2 .2h-1.1z"/>
<path d="M128.7 135.1h1.2v.2z"/>
</g>
<path d="M88.8 135.2h6.4M96.8 135.2h6.3M104.8 135.2h6.3M112.7 135.2h6.4M120.7 135.2h6.4" fill="none" stroke="#c0c0c0" stroke-width=".2"/>
<g fill="#c0c0c0">
<path d="M86 135.1l1.1 .2h-1.1z"/>
<path d="M86 135.1h1.2l-.1 .2z"/>
<path d="M128.8 135.3l1.1 .1h-1z"/>
<path d="M128.8 135.3h1.1v.1z"/>
</g>
<path d="M88.9 135.4h6.2M96.9 135.4h6.1M104.9 135.4h6.1M112.9 135.4h6.1M120.8 135.4h6.1" fill="none" stroke="#c0c0c0" stroke-width=".2"/>
<g fill="#c0c0c0">
<path d="M86 135.3l1 .1h-1z"/>
<path d="M86 135.3h1.1l-.1 .1z"/>
<path d="M128.9 135.4l1 .2h-1z"/>
<path d="M128.9 135.4h1v.2z"/>
</g>
<path d="M89 135.5h6M97 135.5h5.9M105 135.5h5.9M112.9 135.5h6M120.9 135.5h6" fill="none" stroke="#c0c0c0" stroke-width=".2"/>
<g fill="#c0c0c0">
<path d="M86 135.4l.9 .2h-.9z"/>
<path d="M86 135.4h1l-.1 .2z"/>
<path d="M128.9 135.6l1 .2h-.9z"/>
<path d="M128.9 135.6h1v.2z"/>
</g>
<path d="M89.1 135.7h5.8M97.1 135.7h5.8M105 135.7h5.8M113 135.7h5.8M121 135.7h5.8" fill="none" stroke="#c0c0c0" stroke-width=".2"/>
<g fill="#c0c0c0">
<path d="M86 135.6l.9 .2h-.9z"/>
<path d="M86 135.6h.9v.2z"/>
<path d="M129 135.8l.9 .2h-1z"/>
<path d="M129 135.8h.9v.2z"/>
</g>
<path d="M89.1 135.9h5.8M97.1 135.9h5.8M105 135.9h5.8M113 135.9h5.8M121 135.9h5.8" fill="none" stroke="#c0c0c0" stroke-width=".21"/>
<g fill="#c0c0c0">
<path d="M86 135.8l.9 .2h-.9z"/>
<path d="M86 135.8h.9v.2z"/>
<path d="M128.9 136l1 .2h-1z"/>
<path d="M128.9 136h1v.2z"/>
</g>
<path d="M89 136.1h6M97 136.1h5.9M105 136.1h5.9M112.9 136.1h6M120.9 136.1h6" fill="none" stroke="#c0c0c0" stroke-width=".2"/>
<g fill="#c0c0c0">
<path d="M86 136l1 .2h-1z"/>
<path d="M86 136h.9l.1 .2z"/>
<path d="M128.9 136.2l1 .2h-1.1z"/>
<path d="M128.9 136.2h1v.2z"/>
</g>
<path d="M88.9 136.3h6.2M96.9 136.3h6.1M104.9 136.3h6.1M112.9 136.3h6.1M120.8 136.3h6.1" fill="none" stroke="#c0c0c0" stroke-width=".2"/>
<g fill="#c0c0c0">
<path d="M86 136.2l1.1 .2h-1.1z"/>
<path d="M86 136.2h1l.1 .2z"/>
<path d="M128.8 136.4l1.1 .2h-1.2z"/>
<path d="M128.8 136.4h1.1v.2z"/>
</g>
<path d="M88.8 136.5h6.4M96.8 136.5h6.3M104.8 136.5h6.3M112.7 136.5h6.4M120.7 136.5h6.4" fill="none" stroke="#c0c0c0" stroke-width=".2"/>
<g fill="#c0c0c0">
<path d="M86 136.4l1.2 .2h-1.2z"/>
<path d="M86 136.4h1.1l.1 .2z"/>
<path d="M128.5 136.7l.2-.1 1.2 .1z"/>
<path d="M128.7 136.6h1.2v.1z"/>
</g>
<path d="M88.7 136.6h6.6M96.6 136.6h6.7M104.6 136.6h6.7M112.6 136.6h6.6M120.5 136.6h6.7" fill="none" stroke="#c0c0c0" stroke-width=".2"/>
<g fill="#c0c0c0">
<path d="M86 136.6l1.4 .1h-1.4z"/>
<path d="M86 136.6h1.2l.2 .1z"/>
<path d="M128.4 136.8l.1-.1 1.4 .1z"/>
<path d="M128.5 136.7h1.4v.1z"/>
</g>
<path d="M88.5 136.8h7M96.5 136.8h7M104.4 136.8h7M112.4 136.8h7M120.4 136.8h7" fill="none" stroke="#c0c0c0" stroke-width=".2"/>
<g fill="#c0c0c0">
<path d="M86 136.7l1.5 .1h-1.5z"/>
<path d="M86 136.7h1.4l.1 .1z"/>
<path d="M128.2 136.9h1.7z"/>
<path d="M128.4 136.8l1.5 .1z"/>
</g>
<path d="M88.3 136.9h7.4M96.3 136.9h7.4M104.2 136.9h7.4M112.2 136.9h7.4M120.2 136.9h7.4" fill="none" stroke="#c0c0c0" stroke-width=".2"/>
<g fill="#c0c0c0">
<path d="M86 136.8l1.7 .1z"/>
<path d="M128 136.9h1.9z"/>
<path d="M128.2 136.9h1.7z"/>
</g>
<path d="M88.1 136.9h7.8M96.1 136.9h7.7M104.1 136.9h7.7M112 136.9h7.8M120 136.9h7.8" fill="none" stroke="#c0c0c0" stroke-width=".2"/>
<g fill="#c0c0c0">
<path d="M86 136.9h1.9z"/>
<path d="M86 136.9l43.9 .9h-43.9z"/>
<path d="M86 136.9h43.9v.9z"/>
</g>
<g fill="none" stroke="#000" stroke-width=".25">
<path d="M81.7 66.4v11.6M81.7 79.6v1.6M84.9 68h19.6M86 71.9v20.5M89.2 73.5h15.1M105.6 79.1h3.2M111.4 68h19.6M111.6 73.5h15.1M111.9 77.5v6.1M119.9 77.5v6.1M123.1 79.1h3.1M129.8 71.9v20.5"/>
<path d="M134.2 66.4v11.6M134.2 79.6v1.6M52.9 89.7h7.2M54.5 92.9v20M58.4 94h26.1M60 97.2v15.8M61.7 89.7h1.6M64.9 89.7h9.5M76 89.7h1.6M79.1 98h5.3v1.3h-5.3zM79.1 99.3h.1M79.1 95.3h5.3v1.4h-5.3z"/>
<path d="M79.1 96.7h.1M79.2 89.7h7.2M81.7 82.8v11.6M86 94h43.9v43.8h-43.9zM87.4 87h1.3v5.4h-1.3zM90 87h1.3v5.4h-1.3zM92.7 87h1.3v5.4h-1.3zM95.3 87h1.3v5.4h-1.3zM98 87h1.3v5.4h-1.3zM100.6 87h1.4v5.4h-1.4zM103.3 87h1.3v5.4h-1.3zM105.9 87h1.4v5.4h-1.4z"/>
<path d="M108.6 87h1.3v5.4h-1.3zM111.3 87h1.3v5.4h-1.3zM111.9 85.2v1.5M111.9 88.3v6.1M113.9 87h1.4v5.4h-1.4zM116.6 87h1.3v5.4h-1.3zM119.2 87h1.4v5.4h-1.4zM119.9 85.2v1.5M119.9 88.3v6.1M121.9 87h1.3v5.4h-1.3zM124.5 87h1.4v5.4h-1.4zM127.2 87h1.3v5.4h-1.3z"/>
<path d="M131.5 95.3h5.3v1.4h-5.3zM131.5 98h5.3v1.3h-5.3zM134.2 82.8v11.6M136.8 95.3h.1M136.8 98h.1M54.5 118.9v20M60 118.8v15.8M69.5 119.9h6.1M71.1 113.5v3.2M77.2 119.9h1.6M79.1 119.2h5.3v1.4h-5.3zM79.1 116.6h5.3v1.3h-5.3z"/>
<path d="M79.1 117.9h.1M79.1 113.9h5.3v1.4h-5.3zM79.1 115.3h.1M79.1 111.3h5.3v1.3h-5.3zM79.1 112.6h.1M79.1 108.6h5.3v1.3h-5.3zM79.1 109.9h.1M79.1 106h5.3v1.3h-5.3zM79.1 107.3h.1M79.1 103.3h5.3v1.3h-5.3zM79.1 104.6h.1M79.1 100.6h5.3v1.4h-5.3z"/>
<path d="M79.1 102h.1M80.4 119.9h6M131.5 100.6h5.3v1.4h-5.3zM131.5 103.3h5.3v1.3h-5.3zM131.5 106h5.3v1.3h-5.3zM131.5 108.6h5.3v1.3h-5.3zM131.5 111.3h5.3v1.3h-5.3zM131.5 113.9h5.3v1.4h-5.3zM131.5 116.6h5.3v1.3h-5.3zM131.5 119.2h5.3v1.4h-5.3zM136.8 100.6h.1M136.8 103.3h.1"/>
<path d="M136.8 106h.1M136.8 108.6h.1M136.8 111.3h.1M136.8 113.9h.1M136.8 116.6h.1M136.8 119.2h.1M148.7 105.1h-14l-3.8 3.8M58.4 137.8h26.1M69.5 127.8h6.1M71.1 131v3.2M77.2 127.8h1.6M79.1 135.2h5.3v1.3h-5.3z"/>
<path d="M79.1 136.5h.1M79.1 132.5h5.3v1.3h-5.3zM79.1 133.8h.1M79.1 129.9h5.3v1.3h-5.3zM79.1 131.2h.1M79.1 127.2h5.3v1.3h-5.3zM79.1 128.5h.1M79.1 124.5h5.3v1.4h-5.3zM79.1 125.9h.1M79.1 121.9h5.3v1.3h-5.3zM79.1 123.2h.1M79.1 120.6h.1"/>
<path d="M80.4 127.8h6M87.4 139.5h1.3v5.3h-1.3zM90 139.5h1.3v5.3h-1.3zM92.7 139.5h1.3v5.3h-1.3zM95.3 139.5h1.3v5.3h-1.3zM98 139.5h1.3v5.3h-1.3zM100.6 139.5h1.4v5.3h-1.4zM103.3 139.5h1.3v5.3h-1.3zM105.9 139.5h1.4v5.3h-1.4zM108.6 139.5h1.3v5.3h-1.3zM111.3 139.5h1.3v5.3h-1.3zM113.9 139.5h1.4v5.3h-1.4z"/>
<path d="M116.6 139.5h1.3v5.3h-1.3zM119.2 139.5h1.4v5.3h-1.4zM121.9 139.5h1.3v5.3h-1.3zM124.5 139.5h1.4v5.3h-1.4zM127.2 139.5h1.3v5.3h-1.3zM130.1 139.5h27.4M131.4 137.8h26.1M131.5 121.9h5.3v1.3h-5.3zM131.5 124.5h5.3v1.4h-5.3zM131.5 127.2h5.3v1.3h-5.3zM131.5 129.9h5.3v1.3h-5.3zM131.5 132.5h5.3v1.3h-5.3z"/>
<path d="M131.5 135.2h5.3v1.3h-5.3zM136.8 121.9h.1M136.8 124.5h.1M136.8 127.2h.1M136.8 129.9h.1M136.8 132.5h.1M136.8 135.2h.1M150.3 133.1v3.2M159 131.5h-3.1v3.1M52.9 142.1h7.2M61.7 142.1h1.6M64.9 142.1h9.5"/>
<path d="M76 142.1h1.6M79.2 142.1h7.2M91.2 156.1h3.8v4.3h-3.8zM95 158.3h3.1M101.3 146.4v13.5M103.9 146.4v13.5M107.1 158.3h3.2M115.5 152.7h3.2M121.9 146.4v7.9M123.2 146.4v7.9M126.4 152.7h3.2M130.1 144.8h21.8"/>
<path d="M138.4 149.8l3.1 8.5h2.8M150.3 148v3.1h-3.2M155.9 142.6v3.2"/>
<circle cx="68.9" cy="95.2" r="2.01"/>
<circle cx="88" cy="96" r="1.07"/>
<circle cx="96" cy="96" r="1.07"/>
<circle cx="104" cy="96" r="1.07"/>
<circle cx="111.9" cy="96" r="1.07"/>
<circle cx="119.9" cy="96" r="1.07"/>
<circle cx="127.9" cy="96" r="1.07"/>
<circle cx="88" cy="111.9" r="1.07"/>
<circle cx="88" cy="104" r="1.07"/>
<circle cx="88" cy="119.9" r="1.07"/>
<circle cx="96" cy="104" r="1.07"/>
<circle cx="96" cy="119.9" r="1.07"/>
<circle cx="96" cy="111.9" r="1.07"/>
<circle cx="104" cy="119.9" r="1.07"/>
<circle cx="104" cy="104" r="1.07"/>
<circle cx="104" cy="111.9" r="1.07"/>
<circle cx="111.9" cy="111.9" r="1.07"/>
<circle cx="111.9" cy="119.9" r="1.07"/>
<circle cx="111.9" cy="104" r="1.07"/>
<circle cx="119.9" cy="119.9" r="1.07"/>
<circle cx="119.9" cy="111.9" r="1.07"/>
<circle cx="119.9" cy="104" r="1.07"/>
<circle cx="127.9" cy="111.9" r="1.07"/>
<circle cx="127.9" cy="119.9" r="1.07"/>
<circle cx="127.9" cy="104" r="1.07"/>
<circle cx="88" cy="135.8" r="1.07"/>
<circle cx="88" cy="127.9" r="1.07"/>
<circle cx="96" cy="127.9" r="1.07"/>
<circle cx="96" cy="135.8" r="1.07"/>
<circle cx="104" cy="127.9" r="1.07"/>
<circle cx="104" cy="135.8" r="1.07"/>
<circle cx="111.9" cy="127.9" r="1.07"/>
<circle cx="111.9" cy="135.8" r="1.07"/>
<circle cx="119.9" cy="127.9" r="1.07"/>
<circle cx="119.9" cy="135.8" r="1.07"/>
<circle cx="127.9" cy="135.8" r="1.07"/>
<circle cx="127.9" cy="127.9" r="1.07"/>
</g>
<g fill="none" stroke="#000" stroke-width=".36">
<path d="M56.4 179.2h103M56.4 175.3h103v46.6h-103zM111.8 175.3v46.6M127.7 179.2v3.9M143.6 179.2v3.9M56.4 183.1h103M56.4 190.8h103M56.4 186.9h103M56.4 194.7h103M56.4 198.6h103M102.7 183.1v38.8M127.7 186.9v35"/>
<path d="M143.6 186.9v35M56.4 202.5h103M56.4 206.4h103M56.4 214.2h103M56.4 210.3h103M56.4 218h103"/>
</g>
<g fill="#000">
<path d="M81.7 68l3.2-.5v1zM86 73.5l3.2-.5v1.1zM108.8 78.6l3.1 .5-3.1 .5zM119.9 79.1l3.2-.5v1zM126.7 73l3.1 .5-3.1 .6zM131 67.5l3.2 .5-3.2 .5zM54.5 89.7l.5 3.2h-1.1zM60 94l.5 3.2h-1zM67.9 96.9l1.8 .1zM68.1 93.3l1.8 .1zM68.1 97l1.4 .1zM68.1 97h1.6z"/>
<path d="M68.1 93.3h1.6zM68.2 93.3h1.5zM68.2 97.1l1.2 .1zM68.2 97.1h1.3zM68.2 93.3h1.3zM68.5 93.2l1 .1zM68.5 97.2h.6zM68.5 97.2h.9zM68.5 93.2h.9zM68.6 93.2h.8zM68.6 97.2h.5zM68.6 93.2h.5z"/>
<path d="M77.1 85l.8 7.9h-.8zM77.1 85h7.8l-7 .8zM77.1 85l.8 .8v7.1zM77.9 85.8l7-.8v.8zM131 85h7.8l-7.8 .8zM131 85.8l7.8-.8-.8 .8zM138 85.8l.8 7.1h-.8zM138 85.8l.8-.8v7.9zM70.6 116.7h1l-.5 3.2zM130.5 108.5l.7 .8-2.6 1.8zM53.9 138.9h1.1l-.5 3.2zM59.5 134.6h1l-.5 3.2z"/>
<path d="M71.1 127.8l.5 3.2h-1zM138 138.9l.8 7.8-.8-.7zM138 138.9h.8v7.8zM149.8 136.3h1l-.5 3.2zM155.3 134.6h1.1l-.5 3.2zM77.1 138.9l.8 7.1-.8 .7zM77.1 138.9h.8v7.1zM77.1 146.7l7.8-.7v.7zM77.9 146h7l-7.8 .7zM98.1 157.7l3.2 .6-3.2 .5zM103.9 158.3l3.2-.6v1.1zM118.7 152.2l3.2 .5-3.2 .5z"/>
<path d="M123.2 152.7l3.2-.5v1zM137.3 146.8l1.6 2.8-1 .3zM131 146h7l-7 .7zM131 146.7l7-.7 .8 .7zM150.3 144.8l.5 3.2h-1zM155.9 139.5l.5 3.1h-1.1z"/>
</g>
<g fill="none" stroke="#000" stroke-width=".2">
<path d="M26 50.8v9.7M189.9 50.8v9.7M189.9 50.9h-164M25.9 60.4h164M66.9 95.1h4M66.9 95.5h4M66.9 94.9h4M66.9 94.7h4M66.9 95.7h4M67 95.8h3.8M67 94.5h3.8M67 94.3h3.8"/>
<path d="M67 96h3.8M67.1 96.2h3.6M67.1 94.2h3.6M67.2 96.4h3.4M67.2 94h3.4M67.3 96.5h3.2M67.3 93.8h3.2M67.4 96.6h3M67.4 93.7h3M67.6 93.6h2.6M67.6 96.8h2.6M67.7 93.5h2.4"/>
<path d="M67.7 96.9h2.4M67.9 97h2M67.9 93.4h2"/>
</g>
<path d="M66.9 95.3h4" fill="none" stroke="#000" stroke-width=".21"/>
<g font-size="3.9">
<text x="26.4" y="43.5">64-Lead Very Thin Plastic Quad Flat, No Lead Package (JXX) - 8x8 mm Body [VQFN]</text>
<text x="26.4" y="48.1">With 6.5x6.5 mm Exposed Pad</text>
<text x="76.5" y="171.2">RECOMMENDED LAND PATTERN</text>
</g>
<g font-size="3.2">
<text x="28.4" y="54.7">Note:</text>
<text x="41.1" y="58.3">http://www.microchip.com/packaging</text>
<text x="41.1" y="54.7">For the most current package drawings, please see the Microchip Packaging Specification located at</text>
<text x="106.1" y="69.1">C1</text>
<text x="106.1" y="74.7">X2</text>
<text x="113.7" y="80.2">EV</text>
<text x="86.4" y="85.3">64</text>
<text x="72.9" y="97.1">1</text>
<text x="75.7" y="99.7">2</text>
<text x="150.3" y="106.2">ØV</text>
<text x="52.4" y="117">C2 Y2</text>
<text x="68.9" y="125">EV</text>
<text x="160.7" y="132.6">G1</text>
<text x="131.3" y="153.9">X1</text>
<text x="142" y="152.3">Y1</text>
<text x="92" y="159.4">E</text>
<text x="146" y="159.4">SILK SCREEN</text>
</g>
<g font-size="2.9">
<text x="104.3" y="178.3">Units</text>
<text x="126" y="178.3">MILLIMETERS</text>
<text x="89" y="182.2">Dimension Limits</text>
<text x="117.1" y="182.2">MIN</text>
<text x="132.3" y="182.2">NOM</text>
<text x="148.4" y="182.2">MAX</text>
<text x="57.3" y="189.9">Optional Center Pad Width</text>
<text x="57.3" y="186">Contact Pitch</text>
<text x="105.5" y="189.9">X2</text>
<text x="106.3" y="186">E</text>
<text x="129.5" y="186">0.40 BSC</text>
<text x="148.7" y="189.9">6.60</text>
<text x="57.3" y="193.8">Optional Center Pad Length</text>
<text x="57.3" y="197.7">Contact Pad Spacing</text>
<text x="105.4" y="197.7">C1</text>
<text x="105.5" y="193.8">Y2</text>
<text x="132.8" y="197.7">7.90</text>
<text x="148.7" y="193.8">6.60</text>
<text x="57.3" y="201.6">Contact Pad Spacing</text>
<text x="105.4" y="201.6">C2</text>
<text x="132.8" y="201.6">7.90</text>
<text x="57.3" y="209.4">Contact Pad Length (X64)</text>
<text x="57.3" y="205.5">Contact Pad Width (X64)</text>
<text x="105.5" y="209.4">Y1</text>
<text x="105.5" y="205.5">X1</text>
<text x="148.7" y="209.4">0.80</text>
<text x="148.7" y="205.5">0.20</text>
<text x="57.3" y="213.2">Contact Pad to Center Pad (X64)</text>
<text x="105.3" y="213.2">G1</text>
<text x="116.9" y="213.2">0.20</text>
<text x="57.3" y="217.1">Thermal Via Diameter</text>
<text x="57.3" y="221">Thermal Via Pitch</text>
<text x="105.3" y="221">EV</text>
<text x="106.3" y="217.1">V</text>
<text x="132.8" y="217.1">0.33</text>
<text x="132.8" y="221">1.20</text>
<text x="34" y="228.3">Notes:</text>
<text x="34" y="232.9">1. Dimensioning and tolerancing per ASME Y14.5M</text>
<text x="43.6" y="237">BSC: Basic Dimension. Theoretically exact value shown without tolerances.</text>
<text x="34" y="241">2. For best soldering results, thermal vias, if used, should be filled or tented to avoid solder loss during</text>
<text x="38.1" y="244.3">reflow process</text>
<text x="118.9" y="251.7">Microchip Technology Drawing C04-2437 Rev A</text>
<text x="26.6" y="261.3">© 2022 Microchip Technology Inc.</text>
</g>
</svg>
